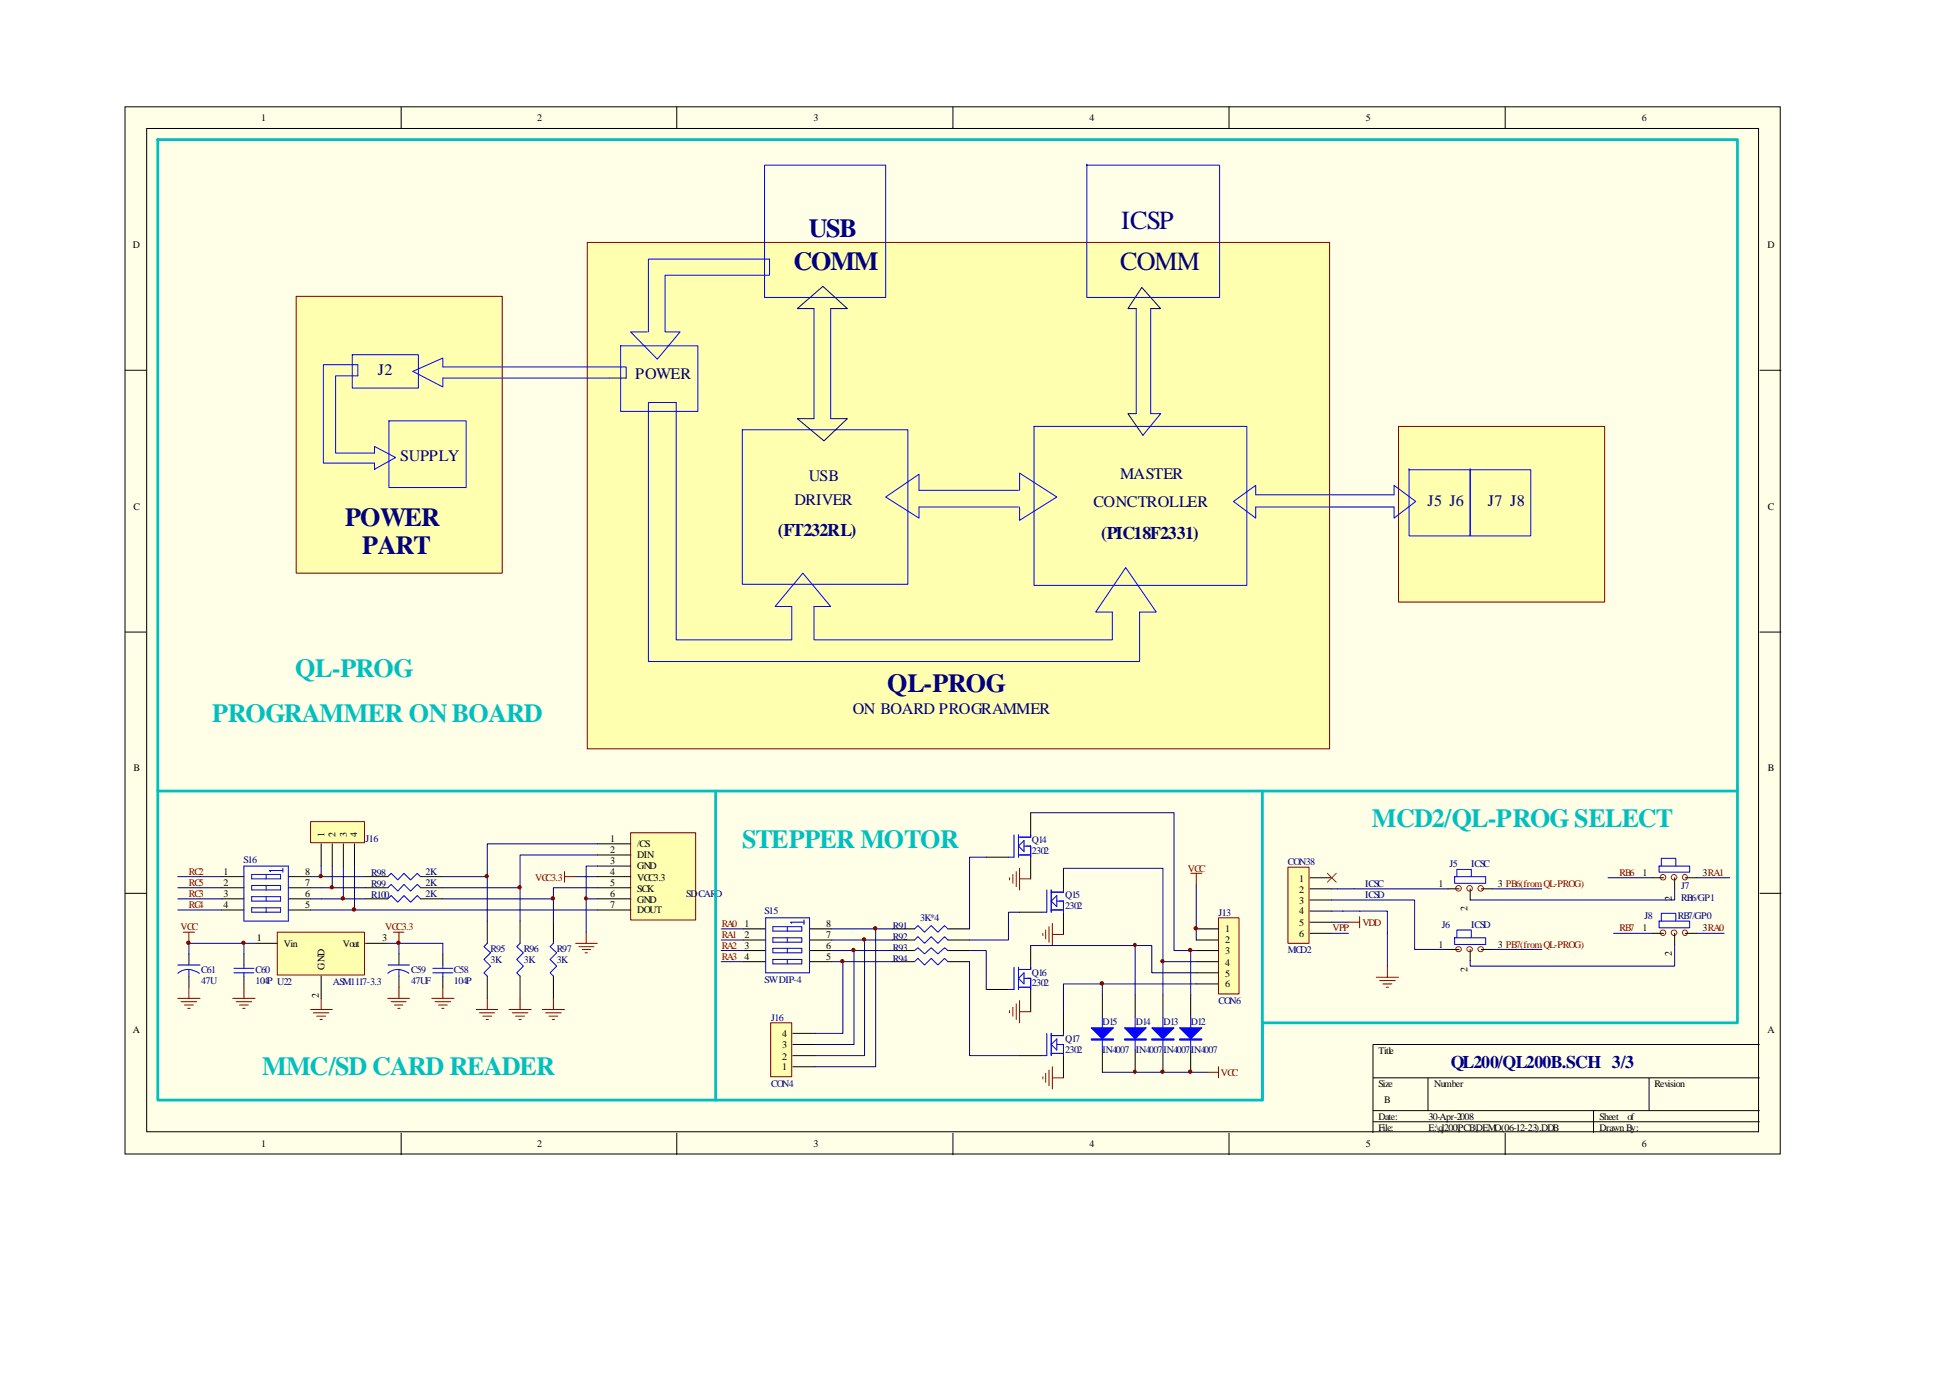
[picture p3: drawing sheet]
<svg xmlns="http://www.w3.org/2000/svg" width="297mm" height="210mm" viewBox="0 0 297 210" stroke-linecap="round" stroke-linejoin="round" font-family="sans-serif">
<path d="M19 16.3h252.3v159.5h-252.3z" fill-rule="evenodd" fill="#ffffe8"/>
<g fill="none" stroke="#000" stroke-width=".15">
<path d="M19 16.3h252.3v159.5h-252.3zM22.4 19.6h245.6v152.8h-245.6zM61.1 16.3v3.3M103.1 16.3v3.3M145.2 16.3v3.3M187.3 16.3v3.3M229.4 16.3v3.3M19 56.4h3.4M268.1 56.4h3.3M19 96.3h3.4M268.1 96.3h3.3M19 136.1h3.4"/>
<path d="M268.1 136.1h3.3M268.1 159.1h-58.9v13.5M61.1 172.6v3.4M103.1 172.6v3.4M145.2 172.6v3.4M187.3 172.6v3.4M209.2 164.2h58.9M209.2 169.2h58.9M209.2 170.9h58.9M217.6 164.2v5M229.4 172.6v3.4M242.8 169.2v3.4"/>
<path d="M251.3 164.2v5"/>
</g>
<path d="M89.5 36.9h113.1v77.2h-113.1z" fill-rule="evenodd" fill="#ffffb0" stroke="#800000" stroke-width=".15"/>
<g fill="none" stroke="#00f" stroke-width=".15">
<path d="M116.5 25.2h18.5v20.1h-18.5zM165.6 25v20.3h20.2v-20.1h-20.2M94.6 52.7h11.7v10h-11.7zM98.6 50.6h-2.5l4.1 4.1 3.4-4.1h-2.3v-8.7h16v-2.4h-18.5v11.1M124 47v16.8M126.6 47v16.8M173.1 47v16M175.3 47v16h1.6l-2.7 3.3M98.8 61.3h4.2v36.2h17.6v-5.1h-2.5l4.2-5.1 4.3 5.1h-2.6v5.1h45.5v-4.3h-2.5l4.5-6.7 4.7 6.7h-2.5v7.6h-74.9zM113.1 65.5h25.2v23.5h-25.2zM155.2 74.7h-15.2v-2.5l-5 3.5 5 3.2v-1.7h15.2M155.4 74.7v-2.6l5.6 3.6-5.6 3.6v-2.1"/>
<path d="M157.6 65h32.4v24.2h-32.4z"/>
</g>
<path d="M124 47h-2.5l3.9-3.4 3.7 3.4h-2.5M173.1 47h-1.2l2.1-3.2 2.9 3.2h-1.6M124 63.8h-2.5l4.1 3.4 3.5-3.4h-2.5M173.1 63h-1.2l2.3 3.3" fill="none" stroke="#000080" stroke-width=".15"/>
<g fill="#ffffb0" stroke="#800000" stroke-width=".15">
<path d="M45.1 45.1h31.4v42.2h-31.4z" fill-rule="evenodd"/>
<path d="M213.1 65h31.4v26.7h-31.4z" fill-rule="evenodd"/>
</g>
<path d="M49.3 55.6h5.2v1.6h-3.4v11.8h6v-1l3.2 1.7-3.2 1.9v-1.1h-7.8zM53.7 54h10.1v5.1h-10.1zM92.9 57.6h-25.4v1.3l-4.6-2.3 4.6-2.1v1.4h27.9v1.7M59.3 64.1h11.7v10.2h-11.7zM188 76.4l3.3-2.5v1.5h21.1v-1.5l3.3 2.5-3.3 2.5v-1.7h-21.1v1.7zM214.7 71.4v10.2h9.3v-10h-9.3M224 71.4v10.2h9.3v-10h-9.3" fill="none" stroke="#00f" stroke-width=".15"/>
<path d="M92.9 57.6h2.5" fill="none" stroke="#000080" stroke-width=".15"/>
<path d="M196.3 132.1h3.2v11.6h-3.2z" fill-rule="evenodd" fill="#ffffb0" stroke="#800000" stroke-width=".15"/>
<g fill="none" stroke="#000" stroke-width=".15">
<path d="M33.8 133.5h3.4M33.8 135.2h3.4M33.8 136.9h3.4M33.8 138.6h3.4M43.9 133.5h3.4M43.9 135.2h3.4M43.9 136.9h3.4M43.9 138.6h3.4M55.7 133.5h3.4M55.7 135.2h3.4M55.7 136.9h3.4M64.1 133.5h3.4"/>
<path d="M64.1 135.2h3.4M64.1 136.9h3.4M199.6 133.7h3.3M199.6 135.4h3.3M199.6 137.1h3.3M199.6 138.8h3.3M220.6 135.4h1.7M224 135.4v1.7M225.7 135.4h1.7M251.8 133.7h1.7M255.2 133.7v1.7M256.8 133.7h1.7"/>
<path d="M37.2 145.3v1.7M37.2 148.7v1.7M74.3 140.3v3.4M74.3 148.7v3.4M79.2 140.3v3.4M79.2 148.7v3.4M84.3 140.3v3.4M84.3 148.7v3.4M199.6 140.5h3.3M199.6 142.2h3.3M220.6 144.6h1.7M224 144.6v1.7"/>
<path d="M225.7 144.6h1.7M251.8 142.2h1.7M255.2 142.2v1.7M256.8 142.2h1.7"/>
</g>
<g fill="none" stroke="#f00" stroke-width=".15">
<path d="M202.3 133l1.3 1.4M203.6 133l-1.3 1.4"/>
<circle cx="222.2" cy="135.3" r=".42"/>
<circle cx="223.9" cy="135.3" r=".42"/>
<circle cx="225.6" cy="135.3" r=".42"/>
<circle cx="253.4" cy="133.6" r=".42"/>
<circle cx="255.1" cy="133.6" r=".42"/>
<circle cx="256.7" cy="133.6" r=".4"/>
<circle cx="222.3" cy="144.6" r=".41"/>
<circle cx="224" cy="144.6" r=".41"/>
<circle cx="225.7" cy="144.6" r=".41"/>
<circle cx="253.4" cy="142.1" r=".42"/>
<circle cx="255.1" cy="142.1" r=".42"/>
<circle cx="256.7" cy="142.1" r=".4"/>
</g>
<g fill="none" stroke="#00f" stroke-width=".15">
<path d="M37.2 131.9h6.7v8.4h-6.7zM38.4 133.2h4.4v.7h-4.4zM38.4 134.9h4.4v.7h-4.4zM38.4 136.6h4.4v.7h-4.4zM38.4 138.3h4.4v.7h-4.4zM40.6 133.2v.7M40.6 134.9v.7M40.6 136.6v.7M40.6 138.3v.7M43.1 132.6h-2l.1 .2M43.1 132.3v.6M59.1 133.5l.5-.5 1 1 1-1 1 1 1-1 .5 .5"/>
<path d="M59.1 135.2l.5-.5 1 1 1-1 1 1 1-1 .5 .5M59.1 136.9l.5-.5 1 1 1-1 1 1 1-1 .5 .5M221.7 133.5h4.7v1h-4.7zM222 133.5v-1.1h2.2v1.1M252.8 131.9h4.7v1h-4.7zM253.2 131.9v-1.2h2.2v1.2M35.6 147.5h3.1M35.6 148.2h3.1M37.2 147v.5M37.2 148.2v.5M74.3 143.7l-.6 .5 1.1 .9-1.1 1 1.1 1.1-1.1 1 .6 .5M79.2 143.7l-.5 .5 1.1 .9-1.1 1 1.1 1.1-1.1 1 .5 .5"/>
<path d="M84.3 143.7l-.5 .5 1 .9-1 1 1 1.1-1 1 .5 .5M221.7 142.8h4.7v1.1h-4.7zM222 142.8v-1.1h2.2v1.1M252.8 140.3h4.7v1h-4.7zM253.2 140.3v-1.2h2.2v1.2"/>
</g>
<g fill="none" stroke="#000080" stroke-width=".15">
<path d="M27.1 136.9h6.7M27.1 138.6h6.7M27.1 133.5h6.7M27.1 135.2h6.7M47.3 136.9h1.6M47.3 133.5h1.6M47.3 135.2h1.6M54 138.6h37M89.3 136.9h1.7M91 131.9h-1.7v10.1M202.9 138.8h8.5v8.4M202.9 137.1h12.7v7.5h5"/>
<path d="M202.9 135.4h17.7M227.4 135.4h7.5M245 133.7h6.8M255.2 135.4v1.7h-31.2M258.5 133.7h5.1M202.9 142.2h2.6M202.9 140.5h2.6M227.4 144.6h7.5M245.9 142.2h5.9M255.2 143.9v3.3h-31.2v-.9M258.5 142.2h4.2"/>
</g>
<g fill="none" stroke="#800000" stroke-width=".15">
<path d="M86 132.8v1.6M86 133.5h1.7M207.2 139.6v1.7M27.9 142h1.7M28.8 142v1.7M47.3 153.8h3.3M47.8 154.3h2.3M48.3 154.8h1.3M48.8 155.3h.3M48.9 152.1v1.7M72.6 153.8h3.3M73.1 154.3h2.3"/>
<path d="M73.6 154.8h1.3M74.1 155.3h.3M74.3 152.1v1.7M77.6 153.8h3.3M78.1 154.3h2.3M78.6 154.8h1.3M79.1 155.3h.3M79.2 152.1v1.7M82.6 153.8h3.4M83.1 154.3h2.4M83.7 154.8h1.3M84.2 155.3h.3"/>
<path d="M84.3 152.1v1.7M87.7 143.7h3.3M88.2 144.2h2.3M88.7 144.6h1.3M89.2 145.1h.3M89.3 142v1.7M205.5 140.5h1.7M209.7 148.9h3.4M210.2 149.4h2.4M210.7 149.9h1.4M211.2 150.4h.4M211.4 147.2v1.7"/>
</g>
<path d="M42.2 142h13.3v6.5h-13.3z" fill-rule="evenodd" fill="#ffffb0" stroke="#800000" stroke-width=".15"/>
<path d="M38.9 143.7h3.3M48.9 148.7v3.4M55.7 143.7h3.4" fill="none" stroke="#000" stroke-width=".15"/>
<path d="M47.3 138.6h6.7M48.9 133.5h6.8M48.9 135.2h6.8M48.9 136.9h6.8" fill="none" stroke="#000080" stroke-width=".15"/>
<path d="M47.3 125.2h8.2v3.2h-8.2z" fill-rule="evenodd" fill="#ffffb0" stroke="#800000" stroke-width=".15"/>
<path d="M48.9 128.5v3.4M50.6 128.5v3.4M52.3 128.5v3.4M54 128.5v3.4" fill="none" stroke="#000" stroke-width=".15"/>
<path d="M48.9 131.9v1.6M50.6 131.9v3.3M52.3 131.9v5M54 131.9v6.7M67.5 133.5h6.8M67.5 135.2h11.7M67.5 136.9h16.8M87.7 133.5h3.3M91 135.2h-6.7v5.1M91 130.2h-11.8v10.1M91 128.5h-16.7v11.8" fill="none" stroke="#000080" stroke-width=".15"/>
<path d="M96.1 126.8h9.9v13.3h-9.9z" fill-rule="evenodd" fill="#ffffb0" stroke="#800000" stroke-width=".15"/>
<g fill="none" stroke="#000" stroke-width=".15">
<path d="M91 128.5h5.1M91 130.2h5.1M91 131.9h5.1M91 133.5h5.1M91 135.2h5.1M91 136.9h5.1M91 138.6h5.1M28.8 145.3v1.7M28.8 148.7v1.7M60.8 145.3v1.7M60.8 148.7v1.7M67.5 145.3v1.7"/>
<path d="M67.5 148.7v1.7M113.3 141.5h3.4M113.3 143.2h3.4M113.3 144.8h3.4M113.3 146.5h3.4M123.4 141.5h3.3M123.4 143.2h3.3M123.4 144.8h3.3M123.4 146.5h3.3"/>
</g>
<g fill="none" stroke="#00f" stroke-width=".15">
<path d="M116.7 139.8h6.7v8.4h-6.7zM27.1 147h3.4M28.8 147.7l.8 .2 .8 .4M28.8 147.7l-.8 .1-.9 .5M28.8 147.7v1M59.1 147h3.3M60.8 147.7l.8 .2 .7 .4M60.8 147.7h-.4a2.1 2.1 0 0 0-1.3 .6M60.8 147.7v1M66 147.5h3M66 148.2h3M67.5 147v.5"/>
<path d="M67.5 148.2v.5M117.8 141.2h4.4v.6h-4.4zM117.8 142.8h4.4v.7h-4.4zM117.8 144.5h4.4v.6h-4.4zM117.8 146.1h4.4v.7h-4.4zM120 141.2v.6M120 142.8v.7M120 144.5v.6M120 146.1v.7M122.5 140.5h-2l.1 .1M122.5 140.1v.7"/>
</g>
<path d="M37.2 143.7v1.6M38.9 143.7h-10.1v1.6M59.1 143.7h8.4v1.6M60.8 143.7v1.6M109.9 141.5h3.4M109.9 143.2h3.4M109.9 144.8h3.4M109.9 146.5h3.4" fill="none" stroke="#000080" stroke-width=".15"/>
<g fill="none" stroke="#800000" stroke-width=".15">
<path d="M27.1 152.1h3.4M27.6 152.6h2.4M28.1 153.1h1.4M28.6 153.6h.4M28.8 150.4v1.7M35.5 152.1h3.4M36 152.6h2.4M36.5 153.1h1.3M37 153.6h.3M37.2 150.4v1.7M59.1 152.1h3.3M59.6 152.6h2.3"/>
<path d="M60.1 153.1h1.3M60.6 153.6h.4M60.8 150.4v1.7M65.8 152.1h3.4M66.3 152.6h2.4M66.8 153.1h1.4M67.3 153.6h.3M67.5 150.4v1.7"/>
</g>
<g fill="#800000" stroke="#800000" stroke-width=".15">
<path d="M89.1 136.7l.1-.1 .2 .1v.3l-.1 .1-.2-.1z" fill-rule="evenodd"/>
<path d="M48.7 133.3l.2-.1 .1 .1 .1 .1-.1 .3-.3-.1-.1-.2z" fill-rule="evenodd"/>
<path d="M28.6 143.4a.25 .25 0 0 1 .2 0 .25 .25 0 0 1 .2 .2l-.3 .3-.2-.1-.1-.2z" fill-rule="evenodd"/>
<path d="M52 136.7l.2-.1 .3 .2a.25 .25 0 0 1-.3 .3 .25 .25 0 0 1-.2-.3z" fill-rule="evenodd"/>
<path d="M50.4 135l.1-.1 .2 .1 .1 .1-.1 .3-.3-.1-.1-.2z" fill-rule="evenodd"/>
<path d="M74 133.3l.2-.1 .1 .1 .1 .1-.1 .2-.3 .1-.1-.3z" fill-rule="evenodd"/>
<path d="M79 135l.2-.1 .2 .1v.1l-.1 .3-.3-.1-.1-.2z" fill-rule="evenodd"/>
<path d="M84.1 136.7l.1-.1 .3 .2a.25 .25 0 0 1-.3 .3 .25 .25 0 0 1-.2-.3z" fill-rule="evenodd"/>
<path d="M36.9 143.4h.3l.1 .2v.2l-.2 .1-.2-.1-.1-.2z" fill-rule="evenodd"/>
<circle cx="53.9" cy="138.5" r=".26"/>
</g>
<path d="M117.4 155.8h3.2v8.2h-3.2z" fill-rule="evenodd" fill="#ffffb0" stroke="#800000" stroke-width=".15"/>
<g fill="none" stroke="#000" stroke-width=".15">
<path d="M150.3 130.6h3.4M155.4 139h3.3M157.1 123.8v3.4M157.1 130.6v3.3M162.1 132.3v3.3M162.1 139v3.3M120.8 159.1h3.4M120.8 157.4h3.4M136 141.5h3.4M136 143.2h3.4M136 144.8h3.4M136 146.5h3.4"/>
<path d="M144.4 141.5h3.3M144.4 143.2h3.3M144.4 144.8h3.3M144.4 146.5h3.3M150.3 150.7h3.4M157.1 144v3.3M157.1 150.7v3.4M162.1 154.1v3.3M120.8 162.5h3.4M120.8 160.8h3.4M155.4 160.8h3.3M162.1 160.8v3.4"/>
</g>
<path d="M150.3 130.6h-2.6v10.9M155.4 139h-1.7v4.2h-6M126.7 146.5h1.7v10.9h-4.2M126.7 144.8h3.4v14.3h-5.9M126.7 143.2h5v17.6h-7.5M126.7 141.5h6.7v21h-9.2M128.4 146.5h7.6M130.1 144.8h5.9M131.7 143.2h4.3M133.4 141.5h2.6M147.7 144.8h2.6v5.9M147.7 146.5v14.3h7.7" fill="none" stroke="#000080" stroke-width=".15"/>
<g fill="none" stroke="#00f" stroke-width=".15">
<path d="M154.5 127.2v3.4h-.8M155.2 127.2v3.4M155.2 130.2h1.9M156 128.9h1.1v1.7M156 128v1.7l-.8-.8zM157.1 127.2v.3h-1.9M159.5 135.6v3.4h-.8M160.2 135.6v3.4M160.2 138.6h1.9M160.2 137.3l.8-.9v1.7zM161 137.3h1.1v1.7M162.1 135.6v.3h-1.9"/>
<path d="M139.4 141.5l.5-.5 1 1 1-1 1 1 1-1 .5 .5M139.4 143.2l.5-.5 1 1 1-1 1 1 1-1 .5 .5M139.4 144.8l.5-.4 1 .9 1-.9 1 .9 1-.9 .5 .4M139.4 146.5l.5-.5 1 1 1-1 1 1 1-1 .5 .5M154.5 147.3v3.4h-.8M155.2 147.3v3.4M155.2 150.4h1.9M156 149h1.1v1.7M156 148.2v1.7l-.8-.9zM157.1 147.3v.4h-1.9M159.5 157.4v3.4h-.8M160.2 157.4v3.4"/>
<path d="M160.2 159.1l.8-.8v1.6zM161 159.1h1.1v1.7M162.1 157.4v.3h-1.9M160.2 160.5h1.9"/>
</g>
<g fill="#800000" stroke="#800000" stroke-width=".15">
<path d="M133.2 141.2h.3l.1 .2-.1 .2-.2 .1-.1-.1-.1-.2z" fill-rule="evenodd"/>
<path d="M131.5 142.9l.2-.1 .2 .2-.1 .3-.1 .1-.2-.1-.1-.2z" fill-rule="evenodd"/>
<path d="M129.9 144.6l.1-.1 .2 .1 .1 .1-.1 .2h-.3l-.1-.2z" fill-rule="evenodd"/>
<path d="M128.2 146.2l.2-.1 .1 .1 .1 .2-.1 .2h-.3l-.1-.2z" fill-rule="evenodd"/>
</g>
<g fill="none" stroke="#800000" stroke-width=".15">
<path d="M153.8 133.7v.3M154.3 133.2v1.3M154.9 132.8v2.3M155.4 132.3v3.3M155.4 133.9h1.7M153.8 153.9v.4M154.3 153.4v1.4M154.9 152.9v2.4M155.4 152.4v3.4M155.4 154.1h1.7M158.9 142.2v.3M159.3 141.7v1.3"/>
<path d="M159.9 141.2v2.3M160.4 140.6v3.4M160.4 142.3h1.7M158.9 164v.4M159.3 163.5v1.4M159.9 163v2.4M160.4 162.5v3.4M160.4 164.2h1.7"/>
</g>
<path d="M185.7 139.8h3.1v11.6h-3.1z" fill-rule="evenodd" fill="#ffffb0" stroke="#800000" stroke-width=".15"/>
<g fill="none" stroke="#000" stroke-width=".15">
<path d="M168 151.6v3.4M168 159.9v3.4M173 151.6v3.4M173 159.9v3.4M177.2 151.6v3.4M177.2 159.9v3.4M181.4 151.6v3.4M181.4 159.9v3.4M182.3 141.5h3.4M182.3 143.2h3.4M182.3 144.8h3.4M182.3 146.5h3.4"/>
<path d="M182.3 148.2h3.4M182.3 149.9h3.4"/>
</g>
<path d="M157.1 123.8h21.8v21h3.4M162.1 132.3h15.1v14.2h5.1M182.3 134.7v8.5M157.1 144h18.4v4.2h6.8M168 149.9v1.7M173 144v7.6M177.2 146.5v5.1M181.4 144.8v6.8M182.3 149.9h-20.2v4.2M168 163.3h16" fill="none" stroke="#000080" stroke-width=".15"/>
<path d="M168 155v4.9M173 155v4.9M177.2 155v4.9M181.4 155v4.9" fill="none" stroke="#00f" stroke-width=".15"/>
<g fill="#00f" stroke="#00f" stroke-width=".15">
<path d="M179.7 158.3h3.4v.1h-3.4z" fill-rule="evenodd"/>
<path d="M179.7 156.6h3.4l-1.7 1.7z" fill-rule="evenodd"/>
<path d="M175.5 158.3h3.4v.1h-3.4z" fill-rule="evenodd"/>
<path d="M175.5 156.6h3.4l-1.7 1.7z" fill-rule="evenodd"/>
<path d="M171.4 158.3h3.3v.1h-3.3z" fill-rule="evenodd"/>
<path d="M171.4 156.6h3.3l-1.7 1.7z" fill-rule="evenodd"/>
<path d="M166.3 158.3h3.4v.1h-3.4z" fill-rule="evenodd"/>
<path d="M166.3 156.6h3.4l-1.7 1.7z" fill-rule="evenodd"/>
</g>
<g fill="#800000" stroke="#800000" stroke-width=".15">
<path d="M172.8 143.8l.1-.1 .2 .1v.3l-.1 .1-.2-.1z" fill-rule="evenodd"/>
<path d="M177 146.2l.1-.1 .2 .1 .1 .2-.1 .2h-.3l-.1-.2z" fill-rule="evenodd"/>
<path d="M181.2 144.6l.2-.1 .2 .2a.25 .25 0 0 1-.2 .3 .25 .25 0 0 1-.3-.3z" fill-rule="evenodd"/>
<path d="M181.1 163.1l.1-.1a.25 .25 0 0 1 .3 0 .25 .25 0 0 1 .1 .3l-.2 .2-.2-.1z" fill-rule="evenodd"/>
<path d="M177 163.1l.3-.1 .1 .3-.1 .1-.2 .1-.1-.1-.1-.1z" fill-rule="evenodd"/>
<path d="M172.8 163.1l.1-.1 .2 .1v.3l-.1 .1-.2-.1z" fill-rule="evenodd"/>
<path d="M182.1 141.2a.25 .25 0 0 1 .2 0 .25 .25 0 0 1 .2 .2l-.3 .3-.2-.1-.1-.2z" fill-rule="evenodd"/>
<path d="M60.5 143.5l.2-.1 .3 .2-.3 .3-.2-.1z" fill-rule="evenodd"/>
<circle cx="167.9" cy="149.8" r=".26"/>
</g>
<path d="M181.4 133h1.7M182.3 133v1.7M59.9 142h1.7M60.8 142v1.7M184 163.3h1.7M185.7 162.5v1.7" fill="none" stroke="#800000" stroke-width=".15"/>
<path d="M24 21.3h240.8v134.5h-72.4v11.8h-168.4zM24 120.5h240.8M109.1 120.5v47.1M192.4 120.5v47.1" fill="none" stroke="#00bfbf" stroke-width=".42"/>
<g font-size="4" fill="#000080">
<text x="170.9" y="34.8">ICSP</text>
<text x="120.9" y="41.2">COMM</text>
<text x="123.3" y="36.1">USB</text>
<text x="170.7" y="41.1">COMM</text>
<text x="52.6" y="80.1">POWER</text>
<text x="55.2" y="84.3">PART</text>
<text x="135.2" y="105.3">QL-PROG</text>
</g>
<g font-size="4" fill="#00bfbf">
<text x="45" y="103.1">QL-PROG</text>
<text x="32.3" y="109.9">PROGRAMMER ONBOARD</text>
<text x="209" y="125.9">MCD2/QL-PROGSELECT</text>
<text x="113.1" y="129.2">STEPPER MOTOR</text>
<text x="40" y="163.7">MMC/SD CARD READER</text>
</g>
<g font-size="2.7" fill="#000080">
<text x="118.5" y="81.7">(FT232RL)</text>
<text x="167.8" y="82.1">(PIC18F2331)</text>
<text x="221.1" y="162.7">QL200/QL200B.SCH 3/3</text>
</g>
<g font-size="2.5" fill="#000080">
<text x="57.6" y="57.2">J2</text>
<text x="96.8" y="57.7">POWER</text>
<text x="61" y="70.3">SUPPLY</text>
<text x="121.1" y="76.9">DRIVER</text>
<text x="123.3" y="73.3">USB</text>
<text x="166.6" y="77.2">CONCTROLLER</text>
<text x="170.7" y="73">MASTER</text>
<text x="217.5" y="77.1">J5 J6</text>
<text x="226.7" y="77.1">J7 J8</text>
<text x="130" y="108.8">ON BOARD PROGRAMMER</text>
</g>
<g font-size="1.5">
<text x="39.8" y="18.5">1</text>
<text x="81.9" y="18.5">2</text>
<text x="124" y="18.5">3</text>
<text x="166" y="18.5">4</text>
<text x="208.1" y="18.5">5</text>
<text x="250.2" y="18.5">6</text>
<text x="20.2" y="37.8">D</text>
<text x="269.3" y="37.8">D</text>
<text x="20.3" y="77.7">C</text>
<text x="269.4" y="77.7">C</text>
<text x="20.3" y="117.4">B</text>
<text x="269.4" y="117.4">B</text>
<text x="49.4" y="127.5" transform="rotate(-90 49.4 127.5)">1</text>
<text x="51.1" y="127.5" transform="rotate(-90 51.1 127.5)">2</text>
<text x="52.8" y="127.5" transform="rotate(-90 52.8 127.5)">3</text>
<text x="54.4" y="127.5" transform="rotate(-90 54.4 127.5)">4</text>
<text x="93" y="128.2">1</text>
<text x="93" y="129.9">2</text>
<text x="93" y="131.6">3</text>
<text x="97.1" y="129">/CS</text>
<text x="97.1" y="130.7">DIN</text>
<text x="34" y="133.3">1</text>
<text x="34" y="135">2</text>
<text x="34" y="136.7">3</text>
<text x="46.5" y="133.3">8</text>
<text x="46.5" y="135">7</text>
<text x="46.5" y="136.7">6</text>
<text x="93" y="133.3">4</text>
<text x="93" y="135">5</text>
<text x="93" y="136.7">6</text>
<text x="97.1" y="132.4">GND</text>
<text x="97.1" y="134.1">VCC3.3</text>
<text x="97.1" y="135.8">SCK</text>
<text x="97.1" y="137.5">GND</text>
<text x="198" y="134.3">1</text>
<text x="198" y="136">2</text>
<text x="198" y="137.7">3</text>
<text x="219.2" y="135.1">1</text>
<text x="228.3" y="135.1">3 PB6(fromQL-PROG)</text>
<text x="250.3" y="133.4">1</text>
<text x="254.8" y="137.2" transform="rotate(-90 254.8 137.2)">2</text>
<text x="259.4" y="133.4">3RA1</text>
<text x="34" y="138.3">4</text>
<text x="39.1" y="143.4">1</text>
<text x="46.5" y="138.3">5</text>
<text x="58.3" y="143.4">3</text>
<text x="93" y="138.3">7</text>
<text x="97.1" y="139.1">DOUT</text>
<text x="113.5" y="141.2">1</text>
<text x="113.5" y="142.8">2</text>
<text x="125.9" y="141.2">8</text>
<text x="125.9" y="142.8">7</text>
<text x="186.7" y="142">1</text>
<text x="186.7" y="143.7">2</text>
<text x="198" y="139.3">4</text>
<text x="198" y="141">5</text>
<text x="198" y="142.7">6</text>
<text x="223.6" y="138.8" transform="rotate(-90 223.6 138.8)">2</text>
<text x="250.3" y="141.8">1</text>
<text x="259.4" y="141.8">3RA0</text>
<text x="43.3" y="144.2">Vin</text>
<text x="49.4" y="147.8" transform="rotate(-90 49.4 147.8)">GND</text>
<text x="52.2" y="144.2">Vout</text>
<text x="113.5" y="144.5">3</text>
<text x="113.5" y="146.2">4</text>
<text x="125.9" y="144.5">6</text>
<text x="125.9" y="146.2">5</text>
<text x="186.7" y="145.4">3</text>
<text x="186.7" y="147.1">4</text>
<text x="186.7" y="148.8">5</text>
<text x="219.2" y="144.4">1</text>
<text x="223.6" y="148.1" transform="rotate(-90 223.6 148.1)">2</text>
<text x="228.3" y="144.4">3 PB7(fromQL-PROG)</text>
<text x="254.8" y="145.6" transform="rotate(-90 254.8 145.6)">2</text>
<text x="48.6" y="152.1" transform="rotate(-90 48.6 152.1)">2</text>
<text x="186.7" y="150.4">6</text>
<text x="20.2" y="157.3">A</text>
<text x="119.2" y="161.4">2</text>
<text x="119.2" y="159.7">3</text>
<text x="119.2" y="158">4</text>
<text x="210.1" y="160.5">Title</text>
<text x="269.3" y="157.3">A</text>
<text x="119.2" y="163">1</text>
<text x="210.1" y="165.5">Size</text>
<text x="218.5" y="165.5">Number</text>
<text x="252.1" y="165.5">Revision</text>
<text x="210.1" y="170.6">Date:</text>
<text x="210.1" y="172.3">File:</text>
<text x="210.9" y="168.1">B</text>
<text x="217.7" y="170.6">30-Apr-2008</text>
<text x="217.7" y="172.3">E:\ql200\PCB\DEMO(06-12-23).DDB</text>
<text x="243.8" y="170.6">Sheet</text>
<text x="243.8" y="172.3">DrawnBy:</text>
<text x="248" y="170.6">of</text>
<text x="39.8" y="174.8">1</text>
<text x="81.9" y="174.8">2</text>
<text x="124" y="174.8">3</text>
<text x="166" y="174.8">4</text>
<text x="208.1" y="174.8">5</text>
<text x="250.2" y="174.8">6</text>
</g>
<g font-size="1.5" fill="#000080">
<text x="37.1" y="131.4">S16</text>
<text x="55.7" y="128.2">J16</text>
<text x="157.2" y="128.4">Q14</text>
<text x="157.2" y="130.1">2302</text>
<text x="196.3" y="131.8">CON38</text>
<text x="56.6" y="135.1">R99</text>
<text x="56.6" y="133.4">R98</text>
<text x="56.6" y="136.8">R100</text>
<text x="64.9" y="133.3">2K</text>
<text x="64.9" y="135">2K</text>
<text x="64.9" y="136.7">2K</text>
<text x="104.6" y="136.7">SD</text>
<text x="106.4" y="136.7">CARD</text>
<text x="162.3" y="136.8">Q15</text>
<text x="208" y="136.8">ICSD</text>
<text x="208" y="135.1">ICSC</text>
<text x="220.9" y="132.1">J5</text>
<text x="224.2" y="132.1">ICSC</text>
<text x="256.2" y="135.5">J7</text>
<text x="256.2" y="137.2">RB6/GP1</text>
<text x="116.5" y="139.3">S15</text>
<text x="136.1" y="141.5">R91</text>
<text x="136.1" y="143.2">R92</text>
<text x="140.2" y="140.3">3K*4</text>
<text x="162.3" y="138.4">2302</text>
<text x="185.7" y="139.5">J13</text>
<text x="219.7" y="141.3">J6</text>
<text x="224.2" y="141.3">ICSD</text>
<text x="250.6" y="140">J8</text>
<text x="255.7" y="140">RB7/GP0</text>
<text x="30.6" y="148.3">C61</text>
<text x="30.6" y="149.9">47U</text>
<text x="38.9" y="148.3">C60</text>
<text x="38.9" y="149.9">104P U22</text>
<text x="62.7" y="148.3">C59</text>
<text x="62.7" y="149.9">47UF</text>
<text x="69.2" y="148.3">C58</text>
<text x="69.2" y="149.9">104P</text>
<text x="74.8" y="145">R95</text>
<text x="74.8" y="146.7">3K</text>
<text x="79.8" y="145">R96</text>
<text x="79.8" y="146.7">3K</text>
<text x="84.8" y="145">R97</text>
<text x="84.8" y="146.7">3K</text>
<text x="116.5" y="149.8">SWDIP-4</text>
<text x="136.1" y="144.9">R93</text>
<text x="136.1" y="146.6">R94</text>
<text x="157.2" y="148.6">Q16</text>
<text x="196.3" y="145.2">MCD2</text>
<text x="50.7" y="150">ASM1117-3.3</text>
<text x="117.5" y="155.5">J16</text>
<text x="157.2" y="150.2">2302</text>
<text x="185.7" y="152.9">CON6</text>
<text x="162.3" y="158.7">Q17</text>
<text x="162.3" y="160.4">2302</text>
<text x="168" y="156.1">D15</text>
<text x="168" y="160.4">IN4007</text>
<text x="173.1" y="156.1">D14</text>
<text x="173.1" y="160.4">IN4007</text>
<text x="177.3" y="156.1">D13</text>
<text x="177.3" y="160.4">IN4007</text>
<text x="181.4" y="156.1">D12</text>
<text x="181.4" y="160.4">IN4007</text>
<text x="117.5" y="165.5">CON4</text>
</g>
<g font-size="1.5" fill="#800000">
<text x="28.8" y="133.3">RC2</text>
<text x="28.8" y="136.7">RC3</text>
<text x="28.8" y="135">RC5</text>
<text x="81.5" y="134.1">VCC3.3</text>
<text x="181" y="132.8">VCC</text>
<text x="246.8" y="133.4">RB6</text>
<text x="27.5" y="141.7">VCC</text>
<text x="28.8" y="138.3">RC4</text>
<text x="58.7" y="141.7">VCC3.3</text>
<text x="110" y="141.2">RA0</text>
<text x="110" y="142.8">RA1</text>
<text x="203" y="141.8">VPP</text>
<text x="207.6" y="141">VDD</text>
<text x="246.8" y="141.8">RB7</text>
<text x="110" y="144.5">RA2</text>
<text x="110" y="146.2">RA3</text>
<text x="186" y="163.8">VCC</text>
</g>
</svg>
